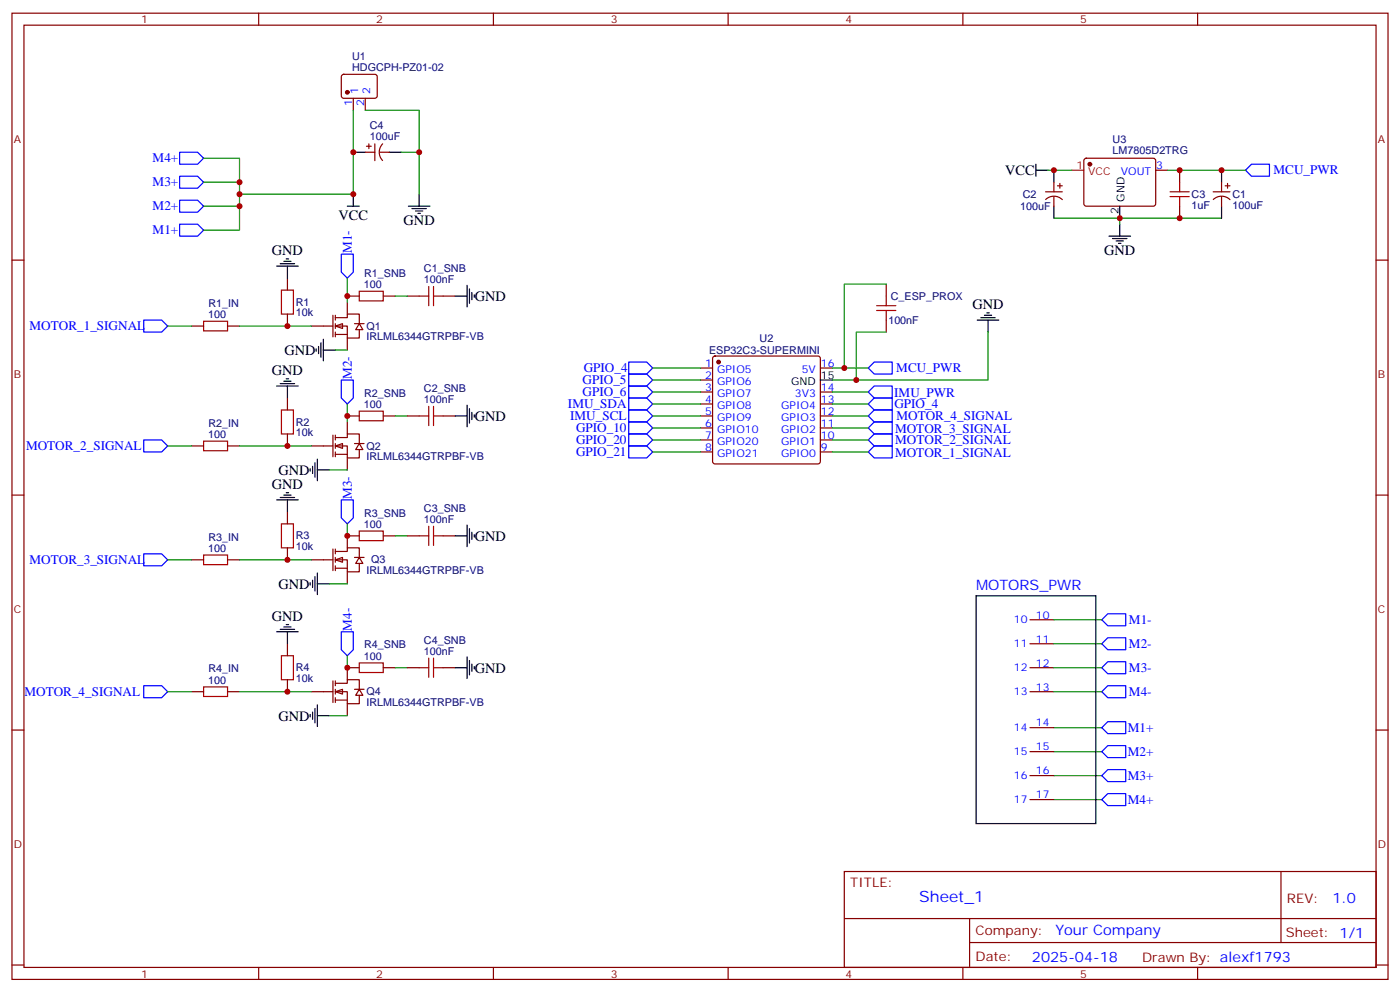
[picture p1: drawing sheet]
<svg xmlns="http://www.w3.org/2000/svg" width="412mm" height="292mm" viewBox="0 0 412 292" stroke-linecap="round" stroke-linejoin="round" font-family="sans-serif">
<g fill="none" stroke="#870000" stroke-width=".35">
<path d="M3.5 3.9h405.4v284.3h-405.4zM7.1 7.4h398.2v277.3h-398.2zM76.2 3.9v3.5M145.3 3.9v3.5M214.5 3.9v3.5M283.6 3.9v3.5M352.8 3.9v3.5M3.5 76.6h3.6M405.3 76.6h3.6M3.5 145.7h3.6M405.3 145.7h3.6M3.5 214.8h3.6"/>
<path d="M405.3 214.8h3.6M248.7 256.5h156.6v28.2h-156.6zM377.3 256.5v20.9M248.7 270.3h156.5M285.6 277.4h119.6M285.6 270.3v14.1M3.5 284h3.6M76.2 284.7v3.5M145.3 284.7v3.5M214.5 284.7v3.5M283.6 284.7v3.5M352.8 284.7v3.5"/>
<path d="M405.3 284h3.6"/>
</g>
<g fill="#fff" stroke="#870000" stroke-width=".35">
<path d="M98.8 164.7l2.1-.7v1.5z"/>
<path d="M105.8 164l1.1 1.8h-2.1z"/>
</g>
<path d="M102.3 157.7v3.5M91.7 164.7h6.4M98.1 161.6v6.3M98.8 162.3h3.5v-1.1h3.5v2.8M98.8 164.7h3.5v3.6h3.5v-2.5M98.8 167.2h3.5M98.8 161.6v1.4M98.8 164v1.5M98.8 166.5v1.4M102.3 168.3v3.5M104.4 164h2.8" fill="none" stroke="#870000" stroke-width=".35"/>
<g fill="#fff" stroke="#870000" stroke-width=".35">
<path d="M98.8 203.6l2.1-.8v1.5z"/>
<path d="M105.8 202.8l1.1 1.8h-2.1z"/>
</g>
<path d="M102.3 196.5v3.5M91.7 203.6h6.4M98.1 200.4v6.3M98.8 201.1h3.5v-1.1h3.5v2.8M98.8 203.6h3.5v3.5h3.5v-2.5M98.8 206h3.5M98.8 200.4v1.4M98.8 202.8v1.5M98.8 205.3v1.4M102.3 207.1v3.5M104.4 202.8h2.8" fill="none" stroke="#870000" stroke-width=".35"/>
<g fill="#fff" stroke="#870000" stroke-width=".35">
<path d="M98.8 96l2.1-.8v1.5z"/>
<path d="M105.8 95.2l1.1 1.8h-2.1z"/>
</g>
<path d="M91.7 96h6.4M98.1 92.8v6.3M98.8 93.5h3.5v-1.1h3.5v2.8M98.8 96h3.5v3.5h3.5v-2.5M98.8 98.4h3.5M98.8 92.8v1.4M98.8 95.2v1.5M98.8 97.7v1.4M102.3 88.9v3.5M102.3 99.5v3.5M104.4 95.2h2.8" fill="none" stroke="#870000" stroke-width=".35"/>
<g fill="#fff" stroke="#870000" stroke-width=".35">
<path d="M98.8 131.2l2.1-.7v1.4z"/>
<path d="M105.8 130.5l1.1 1.8h-2.1z"/>
</g>
<g fill="none" stroke="#870000" stroke-width=".35">
<path d="M100.8 22.1l.4-.2h9.5l.4 .7v5.9l-.7 .4h-9.4l-.5-.7v-5.6zM104.1 28.9v3.6M107.6 28.9v3.6M107.6 44.8h2.8M107.9 43h1.5M108.7 42.3v1.4M110.4 42.3v5M111.8 44.8h2.9M112.7 42.3a3.5 3.5 0 0 0 0 4.9M308 56.4h4.9M308 58.7a3.5 3.5 0 0 1 4.9 0M310.4 53.6v2.8"/>
<path d="M310.4 57.9v2.8M311.5 54.7h1.4M312.2 54v1.4M319.5 46.8l.5-.2h20l.4 .7v12.9l-.7 .5-20-.1-.4-.6v-12.7zM340.4 50.1h3.6M347.5 50.1v3.5M357.4 56.4h4.9M357.4 58.7a3.5 3.5 0 0 1 4.9 0M359.8 53.6v2.8M359.8 57.9v2.8M360.9 54.7h1.4M361.6 54v1.4"/>
<path d="M347.5 60.7v3.5M56.4 96h3.6M67 96h3.6M84.7 81.8v3.6M84.7 92.4v3.6M102.3 87.1h3.5M112.9 87.1h3.5M119.9 87.1h3.6M130.5 87.1h3.6M261.1 83.6v3.5M261.1 94.2v3.5M84.7 117.1v3.5"/>
<path d="M206.4 108.3h3.5M206.4 111.8h3.5M206.4 115.4h3.5M206.4 118.9h3.5M210.1 105l.5-.2h30.3l.5 .2 .3 .5v30.3l-.3 .5-.5 .2h-30.3l-.5-.2-.2-.5v-30.3zM241.7 108.3h3.5M241.7 115.4h3.5M241.7 118.9h3.5M56.4 131.2h3.6M67 131.2h3.6M84.7 127.7v3.5M91.7 131.2h6.4"/>
<path d="M98.1 128.1v6.3M98.8 128.8h3.5v-1.1h3.5v2.8M98.8 131.2h3.5v3.6h3.5v-2.5M98.8 133.7h3.5M98.8 128.1v1.4M98.8 130.5v1.4M98.8 133v1.4M102.3 124.2v3.5M102.3 134.8v3.5M102.3 122.4h3.5M104.4 130.5h2.8M112.9 122.4h3.5"/>
<path d="M119.9 122.4h3.6M130.5 122.4h3.6M206.4 122.4h3.5M206.4 125.9h3.5M206.4 129.5h3.5M206.4 133h3.5M241.7 122.4h3.5M241.7 125.9h3.5M241.7 129.5h3.5M241.7 133h3.5M84.7 150.6v3.6M102.3 157.7h3.5"/>
<path d="M112.9 157.7h3.5M119.9 157.7h3.6M130.5 157.7h3.6M56.4 164.7h3.6M67 164.7h3.6M84.7 161.2v3.5M84.7 189.4v3.6M102.3 196.5h3.5M112.9 196.5h3.5M119.9 196.5h3.6M130.5 196.5h3.6M303.4 182.4h7"/>
<path d="M303.4 189.4h7M303.4 196.5h7M56.4 203.6h3.6M67 203.6h3.6M84.7 200v3.6M303.4 203.6h7M303.4 214.1h7M303.4 221.2h7M303.4 228.2h7M303.4 235.3h7"/>
</g>
<g fill="#870000" stroke="#870000" stroke-width=".35">
<circle cx="102.3" cy="27.2" r=".53"/>
<circle cx="321" cy="48.3" r=".53"/>
<circle cx="211.7" cy="106.5" r=".53"/>
</g>
<g fill="none" stroke="#000" stroke-width=".35">
<path d="M104.1 57.2v3.5M104.1 44.8h3.5M114.7 44.8h3.5M123.5 57.2v3.5M305.2 50.1h3.5M305.2 48.3v3.6M310.4 50.1v3.5M359.8 50.1v3.5M81.5 78.3h6.3M82.5 77.6h4.3M83.6 76.9h2.1M84.3 76.2h.7"/>
<path d="M84.7 78.3v3.5M102.3 60.7h3.5M120.3 60.7h6.3M121.4 61.4h4.2M122.4 62.1h2.1M123.1 62.8h.7M310.4 60.7v3.5M326.7 69.5h6.3M327.7 70.2h4.3M328.8 70.9h2.1M329.5 71.6h.7M329.8 60.7v3.5"/>
<path d="M329.8 66v3.5M359.8 60.7v3.5M95.2 99.8v6.4M134.1 87.1h3.5M137.6 84v6.3M138.3 85v4.3M139 86.1v2.1M139.7 86.8v.7M287.9 94.2h6.3M288.9 93.5h4.3M290 92.8h2.1M290.7 92.1h.7"/>
<path d="M291 94.2v3.5M81.5 113.6h6.3M82.5 112.9h4.3M83.6 112.2h2.1M84.3 111.5h.7M84.7 113.6v3.5M93.1 102.7v.7M93.8 102v2.1M94.5 100.9v4.2M95.2 103h3.6M137.6 119.2v6.4M241.7 111.8h3.5"/>
<path d="M91.4 137.9v.7M92.1 137.2v2.1M92.8 136.2v4.2M93.5 138.3h3.5M93.5 135.1v6.4M134.1 122.4h3.5M138.3 120.3v4.2M139 121.4v2.1M139.7 122.1v.7M81.5 147.1h6.3M82.5 146.4h4.3M83.6 145.7h2.1"/>
<path d="M84.3 145h.7M84.7 147.1v3.5M134.1 157.7h3.5M137.6 154.5v6.4M138.3 155.6v4.2M139 156.6v2.2M139.7 157.3v.7M91.4 171.4v.8M92.1 170.7v2.2M92.8 169.7v4.2M93.5 168.6v6.4M93.5 171.8h3.5"/>
<path d="M287.5 175.3h35.3v67.1h-35.3zM81.5 185.9h6.3M82.5 185.2h4.3M83.6 184.5h2.1M84.3 183.8h.7M84.7 185.9v3.5M134.1 196.5h3.5M137.6 193.3v6.4M138.3 194.4v4.2M139 195.4v2.2M139.7 196.1v.7M91.4 210.3v.7"/>
<path d="M92.1 209.5v2.2M92.8 208.5v4.2M93.5 207.4v6.4M93.5 210.6h3.5"/>
</g>
<g fill="none" stroke="#008700" stroke-width=".35">
<path d="M104.1 32.5v24.7h-33.5M107.6 32.5h15.9v24.7M60 53.6h10.6v7.1M60 46.6h10.6v7M118.2 44.8h5.3M308.7 50.1h7M344 50.1h22.9M60 60.7h10.6v7h-10.6M310.4 64.2h19.4M359.8 64.2h-30v1.8M49.4 96h7M70.6 96h21.1"/>
<path d="M102.3 81.8v7.1M116.4 87.1h3.5M261.1 83.6h-12.4v24.7M261.1 97.7h-8.9v14.1M291 97.7v14.1h-45.8M98.8 103h3.5M102.3 118.9v5.3M192.3 118.9h14.1M192.3 115.4h14.1M192.3 108.3h14.1M192.3 111.8h14.1M245.2 118.9h10.6"/>
<path d="M245.2 115.4h10.6M245.2 108.3h10.6M49.4 131.2h7M70.6 131.2h21.1M97 138.3h5.3M116.4 122.4h3.5M192.3 122.4h14.1M192.3 133h14.1M192.3 129.5h14.1M192.3 125.9h14.1M245.2 122.4h10.6M245.2 133h10.6"/>
<path d="M245.2 129.5h10.6M245.2 125.9h10.6M102.3 154.2v3.5M116.4 157.7h3.5M49.4 164.7h7M70.6 164.7h21.1M97 171.8h5.3M102.3 193v3.5M116.4 196.5h3.5M310.4 182.4h14.2M310.4 189.4h14.2M310.4 196.5h14.2"/>
<path d="M49.4 203.6h7M70.6 203.6h21.1M97 210.6h5.3M310.4 203.6h14.2M310.4 214.1h14.2M310.4 235.3h14.2M310.4 228.2h14.2M310.4 221.2h14.2"/>
</g>
<path d="M315.7 50.1h3.6" fill="none" stroke="#f00" stroke-width=".35"/>
<g fill="none" stroke="#00f" stroke-width=".35">
<path d="M52.9 58.9h5.3l1.8 1.8-1.8 1.7h-5.3zM52.9 51.9h5.3l1.8 1.7-1.8 1.8h-5.3zM52.9 44.8h5.3l1.8 1.8-1.8 1.7h-5.3zM366.9 50.1l1.8-1.8h5.2v3.6h-5.2zM52.9 66h5.3l1.8 1.7-1.8 1.8h-5.3zM100.5 74.8h3.6v5.3l-1.8 1.7-1.8-1.7zM42.3 94.2h5.3l1.8 1.8-1.8 1.7h-5.3zM100.5 111.8h3.6v5.3l-1.8 1.8-1.8-1.8zM185.2 117.1h5.3l1.8 1.8-1.8 1.7h-5.3zM185.2 106.5h5.3l1.8 1.8-1.8 1.8h-5.3zM185.2 110.1h5.3l1.8 1.7-1.8 1.8h-5.3zM185.2 113.6h5.3l1.8 1.8-1.8 1.7h-5.3z"/>
<path d="M255.8 115.4l1.7-1.8h5.3v3.5h-5.3zM255.8 108.3l1.7-1.8h5.3v3.6h-5.3zM255.8 118.9l1.7-1.8h5.3v3.5h-5.3zM42.3 129.5h5.3l1.8 1.7-1.8 1.8h-5.3zM185.2 120.6h5.3l1.8 1.8-1.8 1.8h-5.3zM185.2 124.2h5.3l1.8 1.7-1.8 1.8h-5.3zM185.2 127.7h5.3l1.8 1.8-1.8 1.7h-5.3zM185.2 131.2h5.3l1.8 1.8-1.8 1.8h-5.3zM255.8 133l1.7-1.8h5.3v3.6h-5.3zM255.8 129.5l1.7-1.8h5.3v3.5h-5.3zM255.8 125.9l1.7-1.7h5.3v3.5h-5.3zM255.8 122.4l1.7-1.8h5.3v3.6h-5.3z"/>
<path d="M100.5 147.1h3.6v5.3l-1.8 1.8-1.8-1.8zM42.3 163h5.3l1.8 1.7-1.8 1.8h-5.3zM100.5 185.9h3.6v5.3l-1.8 1.8-1.8-1.8zM324.6 182.4l1.7-1.8h5.3v3.5h-5.3zM324.6 196.5l1.7-1.8h5.3v3.6h-5.3zM326.3 187.7h5.3v3.5h-5.3l-1.7-1.8zM42.3 201.8h5.3l1.8 1.8-1.8 1.7h-5.3zM324.6 203.6l1.7-1.8h5.3v3.5h-5.3zM324.6 214.1l1.7-1.7h5.3v3.5h-5.3zM326.3 219.4h5.3v3.6h-5.3l-1.7-1.8zM324.6 228.2l1.7-1.7h5.3v3.5h-5.3zM326.3 233.5h5.3v3.6h-5.3l-1.7-1.8z"/>
</g>
<g fill="none" stroke="#a10000" stroke-width=".35">
<path d="M344.7 56.4h5.6M344.7 57.9h5.6M347.5 53.6v2.8M347.5 57.9v2.8M60 94.5h7v2.9h-7zM82.9 85.4h3.5v7h-3.5zM105.8 85.7h7.1v2.8h-7.1zM123.5 87.1h2.8M126.3 84.3v5.7M127.7 87.1h2.8M127.7 84.3v5.7M258.2 90h5.7"/>
<path d="M258.2 91.4h5.7M261.1 87.1v2.9M261.1 91.4v2.8M126.3 119.6v5.6M127.7 119.6v5.6M60 129.8h7v2.8h-7zM82.9 120.6h3.5v7.1h-3.5zM105.8 121h7.1v2.8h-7.1zM123.5 122.4h2.8M127.7 122.4h2.8M82.9 154.2h3.5v7h-3.5zM105.8 156.3h7.1v2.8h-7.1z"/>
<path d="M123.5 157.7h2.8M126.3 154.9v5.6M127.7 154.9v5.6M127.7 157.7h2.8M60 163.3h7v2.9h-7zM82.9 193h3.5v7h-3.5zM105.8 195.1h7.1v2.8h-7.1zM123.5 196.5h2.8M126.3 193.7v5.6M127.7 193.7v5.6M127.7 196.5h2.8M60 202.1h7v2.9h-7z"/>
</g>
<g fill="#c00">
<circle cx="70.6" cy="60.7" r=".88"/>
<circle cx="70.6" cy="53.6" r=".88"/>
<circle cx="70.6" cy="57.1" r=".88"/>
<circle cx="104.1" cy="57.1" r=".88"/>
<circle cx="84.7" cy="96" r=".88"/>
<circle cx="84.7" cy="131.2" r=".88"/>
<circle cx="84.7" cy="164.7" r=".88"/>
<circle cx="84.7" cy="203.6" r=".88"/>
<circle cx="329.8" cy="64.2" r=".88"/>
<circle cx="359.8" cy="50.1" r=".88"/>
<circle cx="310.4" cy="50.1" r=".88"/>
<circle cx="104.1" cy="44.8" r=".88"/>
<circle cx="123.5" cy="44.8" r=".88"/>
<circle cx="102.3" cy="87.1" r=".88"/>
<circle cx="347.5" cy="50.1" r=".88"/>
<circle cx="347.5" cy="64.2" r=".88"/>
<circle cx="102.3" cy="122.4" r=".88"/>
<circle cx="102.3" cy="157.7" r=".88"/>
<circle cx="102.3" cy="196.5" r=".88"/>
<circle cx="248.7" cy="108.3" r=".88"/>
<circle cx="252.2" cy="111.8" r=".88"/>
</g>
<text font-size="4.6" fill="#00f" x="270.8" y="265.5">Sheet_1</text>
<g font-size="4.2">
<text x="296.1" y="51.5">VCC</text>
<text x="99.7" y="64.7">VCC</text>
<text x="118.9" y="66.3">GND</text>
<text x="80.1" y="75.1">GND</text>
<text x="325.3" y="75.1">GND</text>
<text x="139.9" y="88.5">GND</text>
<text x="286.5" y="91">GND</text>
<text x="83.8" y="104.4">GND</text>
<text x="80.1" y="110.4">GND</text>
<text x="139.9" y="123.8">GND</text>
<text x="80.1" y="143.9">GND</text>
<text x="82" y="139.7">GND</text>
<text x="139.9" y="159.1">GND</text>
<text x="82" y="173.2">GND</text>
<text x="80.1" y="182.7">GND</text>
<text x="139.9" y="197.9">GND</text>
<text x="82" y="212">GND</text>
</g>
<g font-size="4.2" fill="#00f">
<text x="287.5" y="173.6">MOTORS_PWR</text>
<text x="392.5" y="265.7">1.0</text>
<text x="310.9" y="275.3">Your Company</text>
<text x="304" y="283.1">2025-04-18</text>
</g>
<g font-size="3.9" fill="#00f">
<text x="45" y="47.7">M4+</text>
<text x="375.2" y="51.3">MCU_PWR</text>
<text x="45" y="54.7">M3+</text>
<text x="45" y="61.8">M2+</text>
<text x="45" y="68.8">M1+</text>
<text x="103.6" y="74.5" transform="rotate(-90 103.6 74.5)">M1-</text>
<text x="8.7" y="97.1">MOTOR_1_SIGNAL</text>
<text x="103.6" y="111.5" transform="rotate(-90 103.6 111.5)">M2-</text>
<text x="171.6" y="113.1">GPIO_5</text>
<text x="172" y="109.6">GPIO_4</text>
<text x="264" y="109.5">MCU_PWR</text>
<text x="171.6" y="116.6">GPIO_6</text>
<text x="263.4" y="116.7">IMU_PWR</text>
<text x="167.3" y="120.1">IMU_SDA</text>
<text x="168" y="123.6">IMU_SCL</text>
<text x="263.5" y="120.1">GPIO_4</text>
<text x="264.1" y="123.6">MOTOR_4_SIGNAL</text>
<text x="169.7" y="127.2">GPIO_10</text>
<text x="169.7" y="130.7">GPIO_20</text>
<text x="263.7" y="127.3">MOTOR_3_SIGNAL</text>
<text x="263.7" y="130.7">MOTOR_2_SIGNAL</text>
<text x="7.7" y="132.5">MOTOR_2_SIGNAL</text>
<text x="169.7" y="134.2">GPIO_21</text>
<text x="263.7" y="134.4">MOTOR_1_SIGNAL</text>
<text x="103.6" y="146.8" transform="rotate(-90 103.6 146.8)">M3-</text>
<text x="8.7" y="165.9">MOTOR_3_SIGNAL</text>
<text x="103.6" y="185.6" transform="rotate(-90 103.6 185.6)">M4-</text>
<text x="332.6" y="183.7">M1-</text>
<text x="332.6" y="190.8">M2-</text>
<text x="332.6" y="197.8">M3-</text>
<text x="7.2" y="204.8">MOTOR_4_SIGNAL</text>
<text x="332.6" y="204.9">M4-</text>
<text x="332.2" y="215.5">M1+</text>
<text x="332.2" y="222.5">M2+</text>
<text x="332.2" y="229.6">M3+</text>
<text x="332.2" y="236.7">M4+</text>
</g>
<g font-size="3.9" fill="#800">
<text x="250.5" y="261.1">TITLE:</text>
<text x="379.1" y="265.7">REV:</text>
<text x="287.4" y="275.3">Company:</text>
<text x="378.7" y="275.9">Sheet: 1/1</text>
<text x="287.4" y="282.9">Date:</text>
<text x="336.4" y="283">Drawn By: alexf1793</text>
</g>
<g font-size="3.2" fill="#800">
<text x="41.6" y="6.9">1</text>
<text x="110.8" y="6.9">2</text>
<text x="179.9" y="6.9">3</text>
<text x="249.1" y="6.9">4</text>
<text x="318.2" y="6.9">5</text>
<text x="4.1" y="42">A</text>
<text x="405.9" y="42">A</text>
<text x="4.1" y="111.1">B</text>
<text x="405.9" y="111.1">B</text>
<text x="4.1" y="180.3">C</text>
<text x="405.9" y="180.3">C</text>
<text x="4.1" y="249.4">D</text>
<text x="405.9" y="249.4">D</text>
<text x="41.6" y="287.7">1</text>
<text x="110.8" y="287.7">2</text>
<text x="179.9" y="287.7">3</text>
<text x="249.1" y="287.7">4</text>
<text x="318.2" y="287.7">5</text>
</g>
<g font-size="3.2" fill="#000080">
<text x="103.7" y="17.7">U1</text>
<text x="103.7" y="20.8">HDGCPH-PZ01-02</text>
<text x="108.9" y="41.3">100uF</text>
<text x="108.9" y="38">C4</text>
<text x="327.7" y="45.4">LM7805D2TRG</text>
<text x="327.7" y="42.2">U3</text>
<text x="301.3" y="58.3">C2</text>
<text x="351" y="58.3">C3</text>
<text x="363" y="58.3">C1</text>
<text x="300.5" y="61.8">100uF</text>
<text x="351" y="61.5">1uF</text>
<text x="363" y="61.5">100uF</text>
<text x="107.3" y="81.5">R1_SNB</text>
<text x="124.9" y="83.3">100nF</text>
<text x="124.9" y="80">C1_SNB</text>
<text x="87.1" y="90">R1</text>
<text x="107.1" y="84.8">100</text>
<text x="262.4" y="88.2">C_ESP_PROX</text>
<text x="61.3" y="93.6">100</text>
<text x="61.4" y="90.3">R1_IN</text>
<text x="87.1" y="93.1">10k</text>
<text x="261.7" y="95.3">100nF</text>
<text x="107.9" y="100.2">IRLML6344GTRPBF-VB</text>
<text x="107.9" y="97">Q1</text>
<text x="223.7" y="100.5">U2</text>
<text x="208.9" y="104.1">ESP32C3-SUPERMINI</text>
<text x="107.3" y="116.7">R2_SNB</text>
<text x="124.9" y="118.5">100nF</text>
<text x="124.9" y="115.3">C2_SNB</text>
<text x="61.4" y="125.6">R2_IN</text>
<text x="87.1" y="125.2">R2</text>
<text x="107.1" y="120">100</text>
<text x="61.3" y="128.9">100</text>
<text x="87.1" y="128.4">10k</text>
<text x="107.9" y="135.5">IRLML6344GTRPBF-VB</text>
<text x="107.9" y="132.3">Q2</text>
<text x="107.1" y="155.3">100</text>
<text x="107.3" y="152">R3_SNB</text>
<text x="124.9" y="153.8">100nF</text>
<text x="124.9" y="150.6">C3_SNB</text>
<text x="61.4" y="159.1">R3_IN</text>
<text x="87.1" y="161.9">10k</text>
<text x="87.1" y="158.8">R3</text>
<text x="61.3" y="162.4">100</text>
<text x="109.3" y="165.8">Q3</text>
<text x="107.9" y="169">IRLML6344GTRPBF-VB</text>
<text x="107.3" y="190.8">R4_SNB</text>
<text x="124.9" y="189.4">C4_SNB</text>
<text x="61.4" y="197.9">R4_IN</text>
<text x="87.1" y="197.6">R4</text>
<text x="107.1" y="194.1">100</text>
<text x="124.9" y="192.6">100nF</text>
<text x="61.3" y="201.2">100</text>
<text x="87.1" y="200.7">10k</text>
<text x="107.9" y="207.8">IRLML6344GTRPBF-VB</text>
<text x="107.9" y="204.6">Q4</text>
</g>
<g font-size="3.2" fill="#00f">
<text x="105.5" y="27.6" transform="rotate(-90 105.5 27.6)">1</text>
<text x="109" y="27.6" transform="rotate(-90 109 27.6)">2</text>
<text x="103.7" y="31.1" transform="rotate(-90 103.7 31.1)">1</text>
<text x="107.2" y="31.1" transform="rotate(-90 107.2 31.1)">2</text>
<text x="330.2" y="51.5">VOUT</text>
<text x="340.6" y="49.7">3</text>
<text x="207.7" y="107.9">1</text>
<text x="241.8" y="107.9">16</text>
<text x="207.7" y="111.5">2</text>
<text x="211.2" y="109.7">GPIO5</text>
<text x="211.2" y="113.2">GPIO6</text>
<text x="236.2" y="109.7">5V</text>
<text x="207.7" y="115">3</text>
<text x="207.7" y="118.5">4</text>
<text x="211.2" y="116.8">GPIO7</text>
<text x="234.1" y="116.8">3V3</text>
<text x="241.8" y="118.5">13</text>
<text x="241.8" y="115">14</text>
<text x="207.7" y="122.1">5</text>
<text x="207.7" y="125.6">6</text>
<text x="211.2" y="120.3">GPIO8</text>
<text x="211.2" y="123.8">GPIO9</text>
<text x="230.1" y="123.8">GPIO3</text>
<text x="230.1" y="120.3">GPIO4</text>
<text x="241.8" y="125.6">11</text>
<text x="241.8" y="122.1">12</text>
<text x="207.7" y="129.1">7</text>
<text x="211.2" y="127.4">GPIO10</text>
<text x="211.2" y="130.9">GPIO20</text>
<text x="230.1" y="130.9">GPIO1</text>
<text x="230.1" y="127.4">GPIO2</text>
<text x="241.8" y="129.1">10</text>
<text x="207.7" y="132.6">8</text>
<text x="211.2" y="134.4">GPIO21</text>
<text x="230.1" y="134.4">GPIO0</text>
<text x="241.8" y="132.6">9</text>
<text x="298.7" y="183.4">10</text>
<text x="305.2" y="182">10</text>
<text x="298.7" y="190.5">11</text>
<text x="305.2" y="189.1">11</text>
<text x="298.7" y="197.6">12</text>
<text x="305.2" y="196.1">12</text>
<text x="305.2" y="203.2">13</text>
<text x="298.7" y="204.6">13</text>
<text x="298.7" y="215.2">14</text>
<text x="305.2" y="213.8">14</text>
<text x="305.2" y="220.8">15</text>
<text x="298.7" y="222.2">15</text>
<text x="305.2" y="227.9">16</text>
<text x="298.7" y="229.3">16</text>
<text x="298.7" y="236.4">17</text>
<text x="305.2" y="234.9">17</text>
</g>
<g font-size="3.2" fill="#f00">
<text x="317.1" y="49.7">1</text>
<text x="320.6" y="51.5">VCC</text>
</g>
<g font-size="3.2">
<text x="331.3" y="59.4" transform="rotate(-90 331.3 59.4)">GND</text>
<text x="329.5" y="62.9" transform="rotate(-90 329.5 62.9)">2</text>
<text x="233.1" y="113.2">GND</text>
<text x="241.8" y="111.5">15</text>
</g>
</svg>
